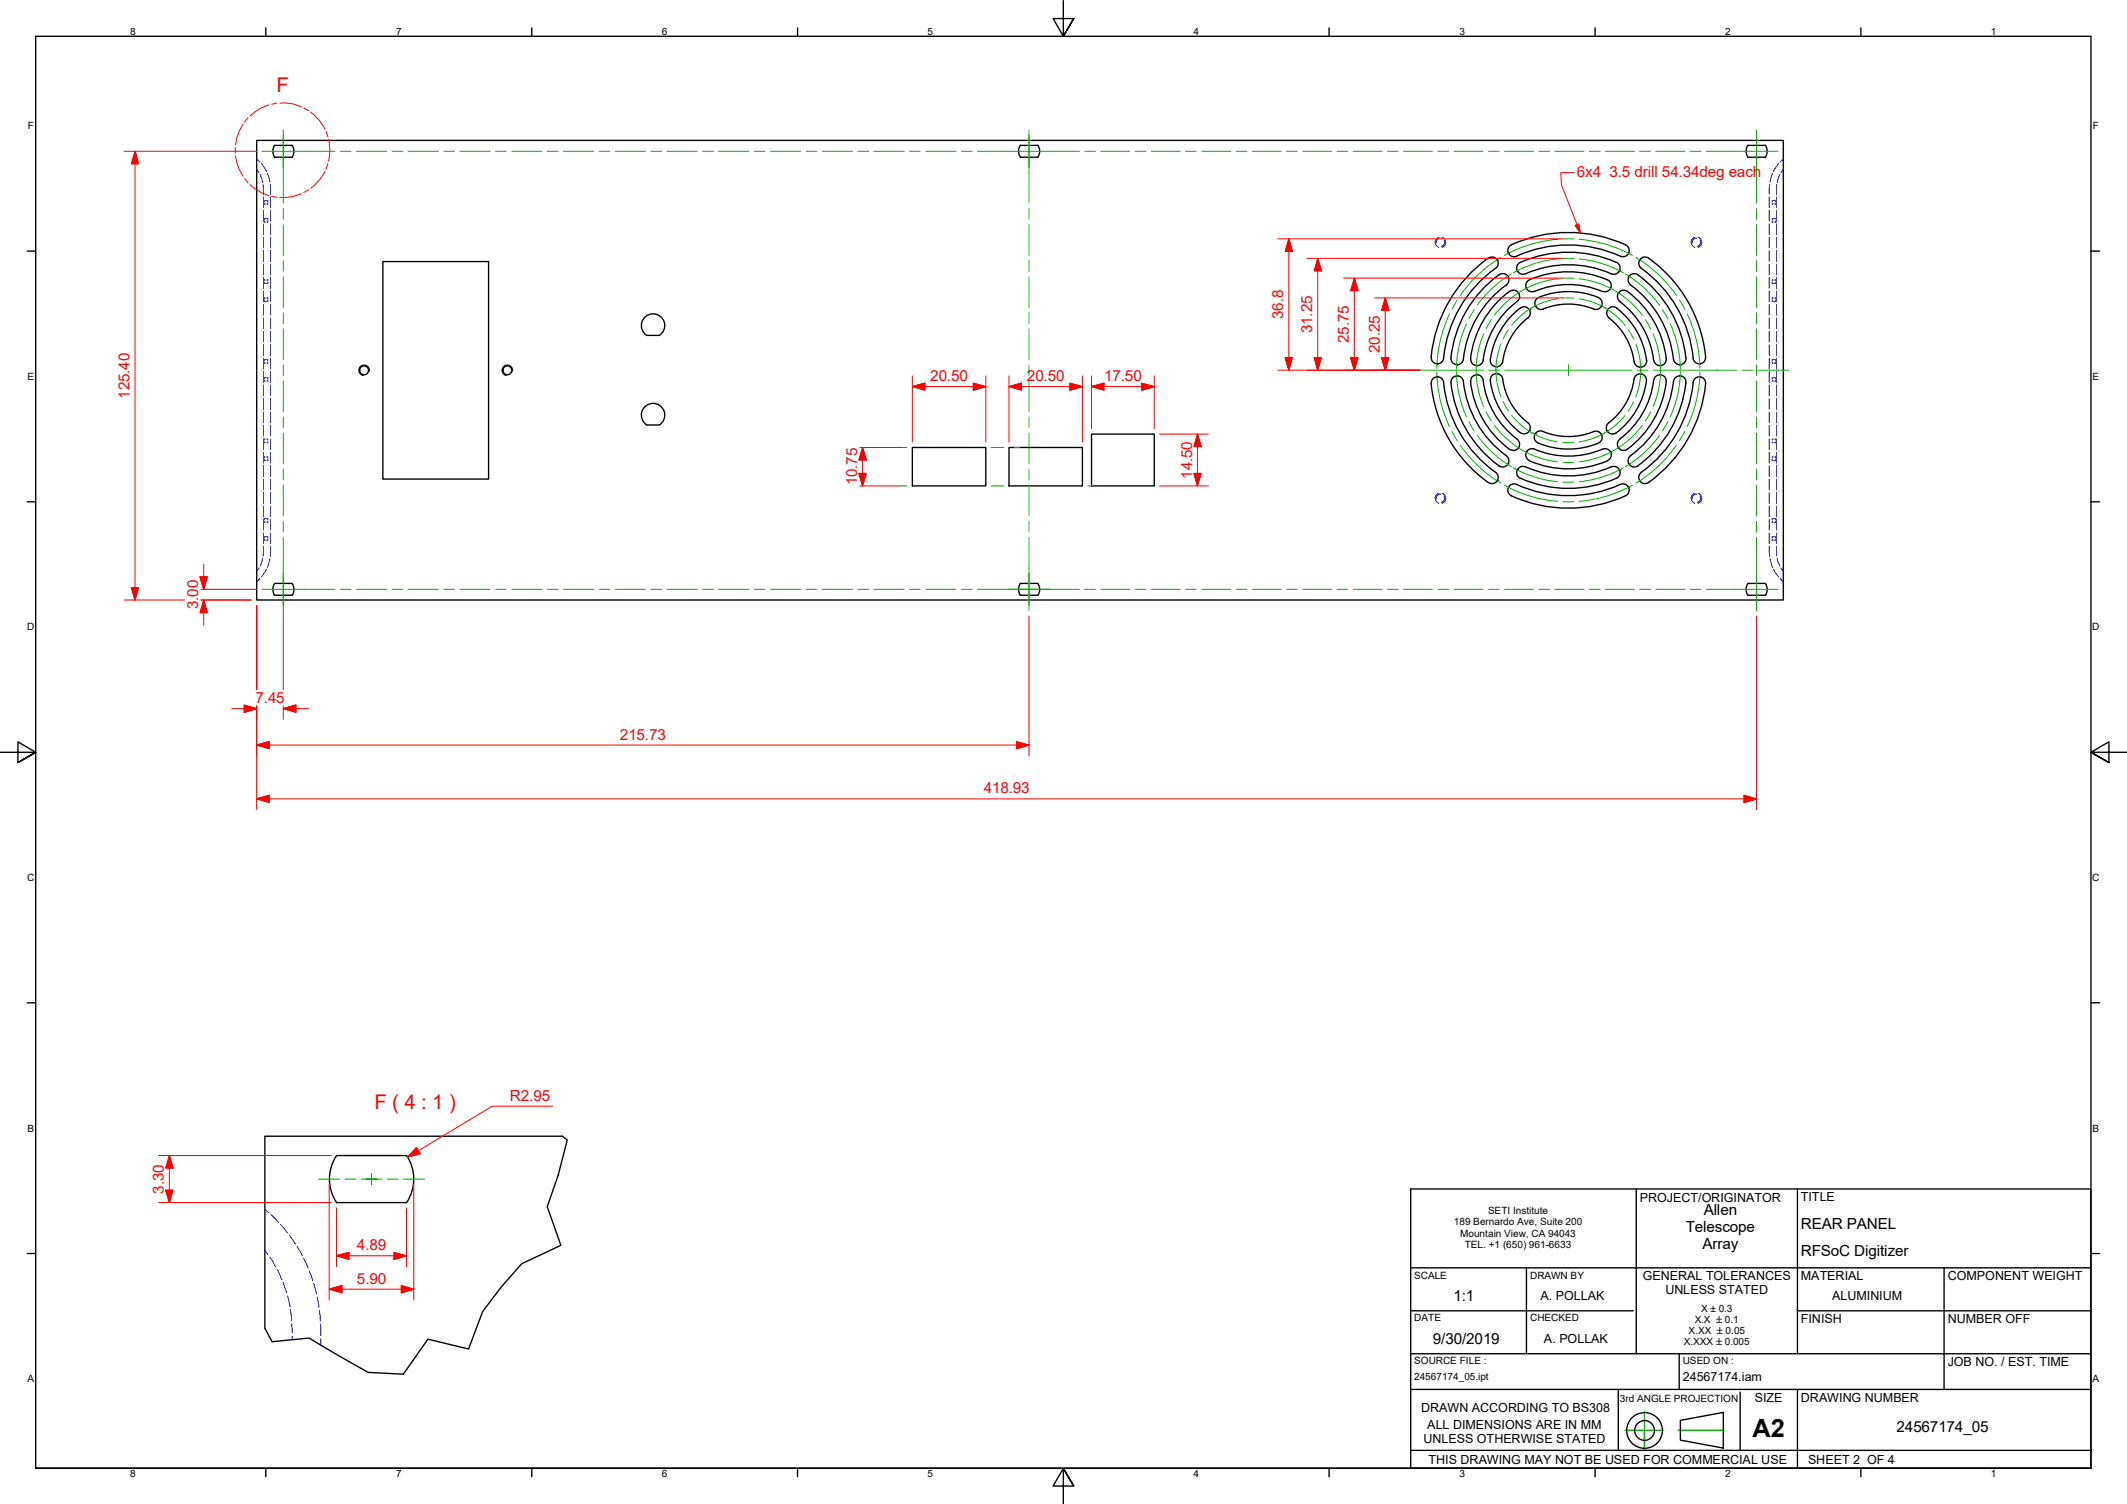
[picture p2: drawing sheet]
<svg xmlns="http://www.w3.org/2000/svg" width="594mm" height="420mm" viewBox="0 0 594 420" stroke-linecap="round" stroke-linejoin="round" font-family="sans-serif">
<!-- layer: Visible Edges(Design Office) -->
<g fill="none" stroke="#000" stroke-width=".38">
<path d="M71.7 39.2h426.4v128.4h-426.4zM76.7 40.6a3 3 0 0 0 0 3.3h4.9a2.95 2.95 0 0 0 0-3.3M76.7 40.6h4.9M285 40.6a3 3 0 0 0 0 3.3h4.9a2.95 2.95 0 0 0 0-3.3M285 40.6h4.9M488.2 40.6a2.95 2.95 0 0 0 0 3.3M488.2 40.6h4.9M493.1 40.6a2.95 2.95 0 0 1 0 3.3h-4.9M106.9 73.1h29.6v60.7h-29.6zM417.7 75a35 35 0 0 0-14.5 25.1M417.7 75a1.75 1.75 0 0 0 .4-2.5 1.75 1.75 0 0 0-2.4-.4 38.1 38.1 0 0 0-16 28 1.75 1.75 0 0 0 1.8 1.5 1.75 1.75 0 0 0 1.7-1.5M418.6 76.8a32.1 32.1 0 0 0-13.3 23.9 1.75 1.75 0 0 0 1.9 1.2 1.75 1.75 0 0 0 1.5-1.6"/>
<path d="M418.7 76.8a1.75 1.75 0 0 1 2.4 .4 1.75 1.75 0 0 1-.4 2.4 29.4 29.4 0 0 0-12 20.7M422.1 68.4a38.5 38.5 0 0 1 31.9 0M422.2 68.4a1.75 1.75 0 0 0-.9 2.3 1.75 1.75 0 0 0 2.3 .9M424.6 73.3a1.75 1.75 0 0 0-.8 2.3 1.75 1.75 0 0 0 2.3 .9M424.7 73.3a33 33 0 0 1 26.8 0M426.1 76.5a29.5 29.5 0 0 1 23.9 0M448.9 78.2a26.7 26.7 0 0 0-22.3 .4l-.4 .9 .1 1.1M449 78.2a1.75 1.75 0 0 1 .8 2.4M451.5 73.3a1.75 1.75 0 0 1 .9 2.3 1.75 1.75 0 0 1-2.4 .9M454 68.4a1.75 1.75 0 0 1 .9 2.3 1.75 1.75 0 0 1-2.3 .9 35 35 0 0 0-29 0M455.4 79.6a30.1 30.1 0 0 1 12.1 21.2 1.75 1.75 0 0 0 2.1 1 1.75 1.75 0 0 0 1.3-1.8M457.5 76.8a33 33 0 0 1 13.4 23.2"/>
<path d="M457.5 76.8a1.75 1.75 0 0 0-2.4 .4 1.75 1.75 0 0 0 .3 2.4M460.5 72.1a38.5 38.5 0 0 1 15.9 27.6M460.5 72.1a1.75 1.75 0 0 0-2.5 .4 1.75 1.75 0 0 0 .4 2.5 35 35 0 0 1 14.5 25.1M184.1 93.7h-3.4a3.3 3.3 0 0 1-.8-4.9 3.3 3.3 0 0 1 5 0 3.3 3.3 0 0 1-.8 4.9M421.6 81.4a27.5 27.5 0 0 0-10.9 18.8M421.6 81.4a1.75 1.75 0 0 1 2.6 .5M424.1 81.8h.1M424.2 81.9a1.77 1.77 0 0 1-.5 2.3 24.3 24.3 0 0 0-9.5 16.8 1.75 1.75 0 0 1-2.1 1.1 1.75 1.75 0 0 1-1.3-1.9M424.6 86.1a21.1 21.1 0 0 0-8.3 15.1 1.74 1.74 0 0 0 1.8 1.3 1.74 1.74 0 0 0 1.6-1.6 18.5 18.5 0 0 1 7-12.1M424.6 86.1a1.75 1.75 0 0 1 2.5 .3 1.75 1.75 0 0 1-.4 2.4M426.3 80.6h.1M426.3 80.6a1.75 1.75 0 0 0 2.3 .8"/>
<path d="M428.6 81.4a24 24 0 0 1 18.9 0M429.7 83.1a21.1 21.1 0 0 1 17.3 .4 1.75 1.75 0 0 1 .2 2.2 1.75 1.75 0 0 1-2.1 .6 18.4 18.4 0 0 0-14 0M429.8 83.1a1.75 1.75 0 0 0-1 2.3 1.75 1.75 0 0 0 2.3 .9M449 86.5h.1M449.8 80.6a1.75 1.75 0 0 1-2.2 .8M449.8 80.6h.1M452.4 84.2a24 24 0 0 1 9.5 16.4M452.4 84.2a1.75 1.75 0 0 1-.3-2.4 1.75 1.75 0 0 1 2.4-.4 26.6 26.6 0 0 1 10.8 19.5 1.75 1.75 0 0 1-1.8 1.2 1.75 1.75 0 0 1-1.6-1.5M476.4 99.7a1.75 1.75 0 0 1-1.6 1.9 1.75 1.75 0 0 1-1.9-1.5M184.1 118.7h-3.4a3.3 3.3 0 0 1-.8-4.9 3.3 3.3 0 0 1 5 0 3.3 3.3 0 0 1-.8 4.9M403.2 106.8a35 35 0 0 0 14.5 25.1M403.2 106.8a1.75 1.75 0 0 0-1.9-1.5 1.75 1.75 0 0 0-1.6 1.9 38.1 38.1 0 0 0 16.3 27.8 1.75 1.75 0 0 0 2.2-.8 1.75 1.75 0 0 0-.5-2.3"/>
<path d="M408.7 106.6a29.8 29.8 0 0 0 12.4 21 1.75 1.75 0 0 1-.1 2.3 1.75 1.75 0 0 1-2.4 .2 32.1 32.1 0 0 1-13.3-23.9 1.75 1.75 0 0 1 1.9-1.2 1.75 1.75 0 0 1 1.5 1.6M410.7 106.7a27.5 27.5 0 0 0 10.9 18.8M414.2 106.3a24.4 24.4 0 0 0 9.9 16.7 1.75 1.75 0 0 1-.2 2.3 1.75 1.75 0 0 1-2.3 .2M414.3 106.2a1.75 1.75 0 0 0-2-1.5 1.75 1.75 0 0 0-1.5 1.9M426.7 118.1a18.9 18.9 0 0 1-7.1-12.7 1.75 1.75 0 0 0-2.1-1 1.75 1.75 0 0 0-1.2 1.9 21.9 21.9 0 0 0 8.3 14.5M426.7 118.1a1.75 1.75 0 0 1 .4 2.4 1.75 1.75 0 0 1-2.5 .3M456.4 105.9a1.75 1.75 0 0 1 2-1.4 1.75 1.75 0 0 1 1.5 1.9 21 21 0 0 1-9.2 14.8 1.75 1.75 0 0 1-1.9-.9 1.75 1.75 0 0 1 .5-2.2M456.4 106a18.5 18.5 0 0 1-7.1 12.2M459.9 100.7a21.3 21.3 0 0 0-9-14.9 1.76 1.76 0 0 0-2 .9 1.76 1.76 0 0 0 .5 2.1 18.5 18.5 0 0 1 7 12.3M459.9 100.6a1.75 1.75 0 0 1-1.5 2 1.75 1.75 0 0 1-1.9-1.5M461.9 106.3a24 24 0 0 1-9.5 16.4M461.9 106.2a1.75 1.75 0 0 1 2-1.5 1.75 1.75 0 0 1 1.5 1.9"/>
<path d="M465.4 106.7a27.5 27.5 0 0 1-10.9 18.8M470.9 106.9a33 33 0 0 1-13.4 23.2M470.9 106.9a1.77 1.77 0 0 0-1.6-1.9 1.77 1.77 0 0 0-1.9 1.6 29.5 29.5 0 0 1-12 20.7M472.9 106.8a1.75 1.75 0 0 1 1.9-1.5 1.75 1.75 0 0 1 1.6 1.9 38.4 38.4 0 0 1-16 27.6M472.9 106.9a35.4 35.4 0 0 1-14.8 25.3 1.75 1.75 0 0 0 .1 2.4 1.75 1.75 0 0 0 2.3 .2M254.8 125h20.5v10.7h-20.5zM281.8 125h20.5v10.7h-20.5zM304.9 121.3h17.5v14.4h-17.5zM423.6 135.3a35.4 35.4 0 0 0 29.4-.1 1.75 1.75 0 0 1 2 1.2 1.75 1.75 0 0 1-1 2.1 38.5 38.5 0 0 1-31.9 0M423.6 135.3a1.75 1.75 0 0 0-2.3 .9 1.75 1.75 0 0 0 .9 2.3M424.1 125h.1M424.6 133.6a1.75 1.75 0 0 1-.8-2.3 1.75 1.75 0 0 1 2.3-.9 30.2 30.2 0 0 0 24.4-.1 1.75 1.75 0 0 1 1.9 1.2 1.75 1.75 0 0 1-.9 2.1"/>
<path d="M424.7 133.6a33 33 0 0 0 26.7 0M427.2 128.7a27.5 27.5 0 0 0 21.7 0M429.1 120.8a2.29 2.29 0 0 1 3 .2 18.9 18.9 0 0 0 13.4-.5 1.75 1.75 0 0 1 1.9 1.3 1.75 1.75 0 0 1-1 2 21 21 0 0 1-17.4-.5l-.4-.7-.1-.7zM447.5 125.5a24.3 24.3 0 0 1-19.3-.2 1.75 1.75 0 0 0-2 1.3 1.75 1.75 0 0 0 1 2.1M447.6 125.5a1.75 1.75 0 0 1 2.3 .9 1.75 1.75 0 0 1-.9 2.3M452.4 122.7a1.75 1.75 0 0 0-.3 2.4 1.75 1.75 0 0 0 2.4 .4M455.4 127.3a1.75 1.75 0 0 0-.3 2.5 1.75 1.75 0 0 0 2.4 .3M76.7 163a2.95 2.95 0 0 0 0 3.3M76.7 166.3h4.9M76.7 163h4.9M81.6 163a2.95 2.95 0 0 1 0 3.3M285 163a2.95 2.95 0 0 0 0 3.3"/>
<path d="M285 166.3h4.9M285 163h4.9M289.9 163a2.95 2.95 0 0 1 0 3.3M488.2 163a2.95 2.95 0 0 0 0 3.3M488.2 166.3h4.9M488.2 163h4.9M493.1 163a2.95 2.95 0 0 1 0 3.3M157.1 317.4h-83.1v53.7M94 322.8h19.6a11.8 11.8 0 0 1 0 13.2M94 336h19.5M94 322.8a11.8 11.8 0 0 0 0 13.2"/>
<circle cx="101.7" cy="103.5" r="1.24"/>
<circle cx="141.7" cy="103.5" r="1.24"/>
</g>
<!-- layer: Hidden Edges(Design Office) -->
<g fill="none" stroke="#00f" stroke-width=".28">
<path d="M71.7 44.4l.9 .9M71.7 47.2l.6 1M72.6 48.7l.8 2.3M73 45.7l1.4 2.2M73.5 51.5l.1 2.8M73.6 55v3M73.6 58.8v3M73.8 56.7v.3h.3M74.1 56h-.3v.3M74.5 56h.3v.3M74.7 48.4l.7 2.4M74.8 56.7v.3h-.3"/>
<path d="M75.5 51.5l.1 2.8M75.6 55v3M75.6 58.8v3M494.2 55v3M494.2 58.8v3M494.3 51.5l-.1 2.8M495 56.7v.3h.3M495.1 48.4l-.8 2.4M495.3 56h-.3v.3M495.6 56h.4v.3M496 56.7v.3h-.4M496.2 55v3"/>
<path d="M496.2 58.8v3M496.3 51.5l-.1 2.8M496.8 45.7l-1.4 2.2M497.1 48.7l-.7 2.3M498.1 44.4l-.9 .9M498.1 47.2l-.7 1M73.6 62.5v3M73.6 66.3v3M73.6 70v3M73.6 73.8v3M73.6 77.5v3.1M73.8 78.9v.3h.3"/>
<path d="M73.8 61.6v.4h.3M74.1 78.2h-.3v.3M74.1 61h-.3v.3M74.5 78.2h.3v.3M74.5 61h.3v.3M74.8 78.9v.3h-.3M74.8 61.6v.4h-.3M75.6 62.5v3M75.6 66.3v3M75.6 70v3M75.6 73.8v3M75.6 77.5v3.1"/>
<path d="M401.9 66.3a1.4 1.4 0 0 0-1.1 1.4 1.4 1.4 0 0 0 1.1 1.4M402.5 66.5a1.21 1.21 0 0 0-1.4 1.4M402.8 66.3a1.49 1.49 0 0 1 1 1.4 1.49 1.49 0 0 1-1 1.4M403.4 67.2a1.11 1.11 0 0 1-.9 1.7M473.4 66.3a1.4 1.4 0 0 0-1.1 1.4 1.4 1.4 0 0 0 1.1 1.4M474 66.5a1.21 1.21 0 0 0-1.4 1.4M474.3 66.3a1.49 1.49 0 0 1 1 1.4 1.49 1.49 0 0 1-1 1.4M474.9 67.2a1.11 1.11 0 0 1-.9 1.7M494.2 62.5v3M494.2 66.3v3M494.2 70v3M494.2 73.8v3"/>
<path d="M494.2 77.5v3.1M495 61.6v.4h.3M495 78.9v.3h.3M495.3 61h-.3v.3M495.3 78.2h-.3v.3M495.6 61h.4v.3M495.6 78.2h.4v.3M496 61.6v.4h-.4M496 78.9v.3h-.4M496.2 62.5v3M496.2 66.3v3M496.2 70v3"/>
<path d="M496.2 73.8v3M496.2 77.5v3.1M73.6 81.3v3M73.6 85.1v3M73.6 88.8v3M73.6 92.6v2.9M73.6 96.3v3M73.8 83.9v.3h.3M74.1 83.2h-.3v.3M74.5 83.2h.3v.3M74.8 83.9v.3h-.3M75.6 81.3v3"/>
<path d="M75.6 85.1v3M75.6 88.8v3M75.6 92.6v2.9M75.6 96.3v3M494.2 81.3v3M494.2 85.1v3M494.2 88.8v3M494.2 92.6v2.9M494.2 96.3v3M495 83.9v.3h.3M495.3 83.2h-.3v.3M495.6 83.2h.4v.3"/>
<path d="M496 83.9v.3h-.4M496.2 81.3v3M496.2 85.1v3M496.2 88.8v3M496.2 92.6v2.9M496.2 96.3v3M73.6 100.1v3M73.6 103.8v3M73.6 107.5v3.1M73.6 111.4v2.9M73.6 115.1v3M73.6 118.9v2.9"/>
<path d="M73.8 106.1v.4h.3M73.8 101.1v.4h.3M74.1 105.5h-.3v.3M74.1 100.4h-.3v.4M74.5 105.5h.3v.3M74.5 100.4h.3v.4M74.8 106.1v.4h-.3M74.8 101.1v.4h-.3M75.6 100.1v3M75.6 103.8v3M75.6 107.5v3.1M75.6 111.4v2.9"/>
<path d="M75.6 115.1v3M75.6 118.9v2.9M494.2 100.1v3M494.2 103.8v3M494.2 107.5v3.1M494.2 111.4v2.9M494.2 115.1v3M494.2 118.9v2.9M495 101.1v.4h.3M495 106.1v.4h.3M495.3 100.4h-.3v.4M495.3 105.5h-.3v.3"/>
<path d="M495.6 100.4h.4v.4M495.6 105.5h.4v.3M496 101.1v.4h-.4M496 106.1v.4h-.4M496.2 100.1v3M496.2 103.8v3M496.2 107.5v3.1M496.2 111.4v2.9M496.2 115.1v3M496.2 118.9v2.9M73.6 122.6v3M73.6 126.3v3.1"/>
<path d="M73.6 130.1v3M73.6 133.8v3.1M73.6 137.6v3M73.8 128.3v.4h.3M73.8 123.4v.3h.3M74.1 127.7h-.3v.3M74.1 122.7h-.3v.3M74.5 127.7h.3v.3M74.5 122.7h.3v.3M74.8 128.3v.4h-.3M74.8 123.4v.3h-.3M75.6 122.6v3"/>
<path d="M75.6 126.3v3.1M75.6 130.1v3M75.6 133.8v3.1M75.6 137.6v3M401.9 137.8a1.4 1.4 0 0 0-1.1 1.4 1.4 1.4 0 0 0 1.1 1.4M402.5 138a1.21 1.21 0 0 0-1.4 1.4M402.8 137.8a1.49 1.49 0 0 1 1 1.4 1.49 1.49 0 0 1-1 1.4M403.4 138.7a1.11 1.11 0 0 1-.9 1.7M473.4 137.8a1.4 1.4 0 0 0-1.1 1.4 1.4 1.4 0 0 0 1.1 1.4M474 138a1.21 1.21 0 0 0-1.4 1.4M474.3 137.8a1.49 1.49 0 0 1 1 1.4 1.49 1.49 0 0 1-1 1.4M474.9 138.7a1.11 1.11 0 0 1-.9 1.7"/>
<path d="M494.2 122.6v3M494.2 126.3v3.1M494.2 130.1v3M494.2 133.8v3.1M494.2 137.6v3M495 123.4v.3h.3M495 128.3v.4h.3M495.3 122.7h-.3v.3M495.3 127.7h-.3v.3M495.6 122.7h.4v.3M495.6 127.7h.4v.3M496 123.4v.3h-.4"/>
<path d="M496 128.3v.4h-.4M496.2 122.6v3M496.2 126.3v3.1M496.2 130.1v3M496.2 133.8v3.1M496.2 137.6v3M72.3 158.7l-.6 1M73.4 155.9l-.8 2.3M73.6 152.6l-.1 2.8M73.6 141.4v3M73.6 145.1v3M73.6 148.9v3"/>
<path d="M73.8 150.5v.4h.3M73.8 145.6v.3h.3M74.1 149.9h-.3v.3M74.1 144.9h-.3v.3M74.4 159l-1.4 2.2M74.5 149.9h.3v.3M74.5 144.9h.3v.3M74.8 150.5v.4h-.3M74.8 145.6v.3h-.3M75.4 156.1l-.7 2.4M75.6 141.4v3M75.6 145.1v3"/>
<path d="M75.6 148.9v3M75.6 152.6l-.1 2.8M494.2 152.6l.1 2.8M494.2 141.4v3M494.2 145.1v3M494.2 148.9v3M494.3 156.1l.8 2.4M495 150.5v.4h.3M495 145.6v.3h.3M495.3 149.9h-.3v.3M495.3 144.9h-.3v.3M495.4 159l1.4 2.2"/>
<path d="M495.6 144.9h.4v.3M495.6 149.9h.4v.3M496 150.5v.4h-.4M496 145.6v.3h-.4M496.2 141.4v3M496.2 145.1v3M496.2 148.9v3M496.2 152.6l.1 2.8M496.4 155.9l.7 2.3M497.4 158.7l.7 1M72.6 161.6l-.9 .9M497.2 161.6l.9 .9"/>
<path d="M74 337.8l1.1 1M75.7 339.3l2.1 2.2M74 349.3l.9 1.3M75.4 351.2l1.6 2.7M77.4 354.6l1.3 2.9M78.4 342.1l1.9 2.3M79.1 358.2l1 3M80.8 345l1.7 2.5M82.9 348.1l1.6 2.7M84.8 351.5l1.2 2.7M86.4 355l1 2.9M87.6 358.6l.8 2.9"/>
<path d="M80.3 362l.7 3M81.1 365.9l.4 3.1M81.5 369.8l.1 2.5M81.6 373.3v.9M88.6 362.3l.5 3M89.2 366.1l.3 3M89.5 369.9l.1 3.2M89.6 374v1.7"/>
</g>
<!-- layer: Visible Edges(Design Office) -->
<g fill="#000">
<circle cx="418.1" cy="72.6" r=".19"/>
<circle cx="421.1" cy="77.3" r=".19"/>
<circle cx="421.3" cy="70.8" r=".19"/>
<circle cx="423.8" cy="75.7" r=".19"/>
<circle cx="452.3" cy="75.7" r=".19"/>
<circle cx="454.9" cy="70.8" r=".19"/>
<circle cx="455" cy="77.3" r=".19"/>
<circle cx="458" cy="72.6" r=".19"/>
<circle cx="427.2" cy="86.5" r=".19"/>
<circle cx="428.9" cy="85.5" r=".19"/>
<circle cx="447.3" cy="85.5" r=".19"/>
<circle cx="452" cy="81.8" r=".19"/>
<circle cx="401.4" cy="105.3" r=".19"/>
<circle cx="401.4" cy="101.6" r=".19"/>
<circle cx="406.9" cy="101.9" r=".19"/>
<circle cx="406.9" cy="105" r=".19"/>
<circle cx="412.4" cy="102.2" r=".19"/>
<circle cx="412.4" cy="104.7" r=".19"/>
<circle cx="418" cy="102.5" r=".19"/>
<circle cx="418" cy="104.4" r=".19"/>
<circle cx="458.1" cy="102.6" r=".19"/>
<circle cx="458.2" cy="104.4" r=".19"/>
<circle cx="463.7" cy="104.7" r=".19"/>
<circle cx="463.7" cy="102.2" r=".19"/>
<circle cx="469.3" cy="101.9" r=".19"/>
<circle cx="469.3" cy="105" r=".19"/>
<circle cx="474.7" cy="105.3" r=".19"/>
<circle cx="474.7" cy="101.6" r=".19"/>
<circle cx="418.1" cy="134.3" r=".19"/>
<circle cx="421.1" cy="129.6" r=".19"/>
<circle cx="421.3" cy="136.1" r=".19"/>
<circle cx="423.8" cy="131.2" r=".19"/>
<circle cx="426.3" cy="126.3" r=".19"/>
<circle cx="427.2" cy="120.4" r=".19"/>
<circle cx="428.8" cy="121.2" r=".19"/>
<circle cx="447.3" cy="121.4" r=".19"/>
<circle cx="448.8" cy="120.4" r=".19"/>
<circle cx="449.8" cy="126.3" r=".19"/>
<circle cx="452" cy="125" r=".19"/>
<circle cx="452.3" cy="131.2" r=".19"/>
<circle cx="454.9" cy="136.1" r=".19"/>
<circle cx="455" cy="129.6" r=".19"/>
<circle cx="458" cy="134.3" r=".19"/>
</g>
<!-- layer: Threads(Design Office) -->
<path d="M103.2 103.7a1.49 1.49 0 0 0-1.2-1.7 1.49 1.49 0 0 0-1.8 1.2 1.49 1.49 0 0 0 1.2 1.7M143.2 103.7a1.49 1.49 0 0 0-1.2-1.7 1.49 1.49 0 0 0-1.8 1.2 1.49 1.49 0 0 0 1.2 1.7" fill="none" stroke="#000" stroke-width=".28"/>
<!-- layer: Break Lines(Design Office) -->
<path d="M157.1 317.4l1.3 1.1-2.5 9.8-3.1 8.8 3.9 10.8-11 5.1-5.7 6.5-5.2 6.9-3.9 10.5-11.4-2.8-6.9 9.8-9.8-.5-16.5-9.6-10.3 1-2-3.7" fill="none" stroke="#000" stroke-width=".38"/>
<!-- layer: Detail Circle Lines(Design Office) -->
<g fill="none" stroke="#f00" stroke-width=".28">
<path d="M67.9 34.7l-1 1.8-.8 2.2-.3 1.7M69.3 32.9l-1 1.2M75.1 29.3a12.1 12.1 0 0 0-5.3 3.1M77.3 28.8l-1.4 .3M78.2 28.8a11.1 11.1 0 0 1 5.9 1M84.8 30.2l1.4 .7M86.8 31.4a11.7 11.7 0 0 1 3.9 4.6M91.1 36.7l.5 1.5M91.8 38.9a12.4 12.4 0 0 1 0 6.1M65.7 41.2v1.6M65.8 43.5l.3 1.8 .8 2.1 1 1.9M68.3 49.9l1 1.2"/>
<path d="M69.8 51.6a12.1 12.1 0 0 0 5.3 3.1M75.9 54.8l1.4 .3M84.1 54.1a13 13 0 0 1-5.9 1.1M86.2 53l-1.4 .8M90.7 47.9a13 13 0 0 1-3.9 4.7M91.6 45.8l-.5 1.4"/>
</g>
<!-- layer: Sketch Geometry(Design Office) -->
<g fill="none" stroke="#000" stroke-width=".38">
<path d="M74.2 7.8v2.3M148.5 7.8v2.3M222.8 7.8v2.3M297 .2v9.9l-2.9-4.9h5.8l-2.9 4.9 2.9-4.9M371.2 7.8v2.3M445.5 7.8v2.3M519.7 7.8v2.3M7.6 70.1h2.4M584 70.1h2.4M7.6 140.2h2.4M584 140.2h2.4M0 210.2h10l-5-3v5.8l5-2.8-5 2.8"/>
<path d="M594 210.2h-10l5-3v5.8l-5-2.8 5 2.8M7.6 280.1h2.4M584 280.1h2.4M394 332.1h190v78.1h-190zM457 332.1v46.1M502 332.1v46.1M7.6 350.2h2.4M394 354.2h190M426.3 354.2v24M543 354.2v24h41M584 350.2h2.4M394 366.2h62.2"/>
<path d="M394 378.2h108M469 378.2v10M502 366.2h82M502 378.2h41v10M394 388.2h190M452 388.2v17M459.3 399.6v5.3M469.3 396.8l12-2.2v9.9l-12-2.2zM486 388.9v16.3M502 388.2v22M10 410.2v-400.1h574v400.1h-574h574M74.2 410.2v2.3"/>
<path d="M148.5 410.2v2.3M222.8 410.2v2.3M299.9 415.1l-2.9-4.9 2.9 4.9h-5.8l2.9-4.9v10M371.2 410.2v2.3M394 405.2h190M445.5 410.2v2.3M519.7 410.2v2.3"/>
<circle cx="459.3" cy="399.6" r="5"/>
<circle cx="459.3" cy="399.6" r="2.76"/>
</g>
<path d="M453.8 399.6h10.9M459.3 394.2v10.7M468.7 399.6h12.8" fill="none" stroke="#0f0" stroke-width=".38"/>
<!-- layer: Dimensions(Design Office) -->
<g fill="none" stroke="#f00" stroke-width=".28">
<path d="M34.7 42.3h37M37.7 42.3l1 3.5h-2zM37.7 42.3v125.3M356.9 66.7h79.7M360 66.7l.9 3.5h-1.9zM360 66.7v36.7M365.1 72.2h71.5M368 72.2l1.1 3.5h-2zM368 72.2v31.2M375.3 77.7h61.3M378.3 77.7l1 3.5h-2zM378.3 77.7v25.7"/>
<path d="M359 99.9h1.9l-.9 3.5zM367.1 99.9h2l-1.1 3.5zM377.3 99.9h2l-1 3.5zM383.9 83.2h52.7M385.9 99.9h2l-1 3.5zM386.9 83.2l1 3.5h-2zM386.9 83.2v20.2M254.8 108l3.5-1v2zM254.8 108h20.5M254.8 105v18.5M271.8 107l3.5 1-3.5 1zM275.3 105v18.5"/>
<path d="M281.8 108l3.5-1v2zM281.8 108h20.5M281.8 105v18.5M298.8 107l3.5 1-3.5 1zM302.3 105v18.5M304.9 108l3.5-1v2zM304.9 108h17.5M304.9 105v14.7M318.9 107l3.5 1-3.5 1zM322.4 105v14.7M356.9 103.4h39.7M239.9 132.2h2l-1 3.5z"/>
<path d="M240.2 135.7h11.6M240.2 125h11.6M240.9 125l1 3.5h-2zM240.9 125v10.7M323.8 135.7h13.7M323.8 121.3h13.7M333.5 132.2h2l-1 3.5zM334.5 121.3l1 3.5h-2zM334.5 121.3v14.4M56.9 157.6v7M34.7 167.6h16.9M36.7 164.1h2l-1 3.5z"/>
<path d="M55.9 161.1h2l-1 3.5zM56.1 167.6h14.1M56.1 164.6h15.6M56.9 167.6l1 3.6h-2zM56.9 167.6v7.1M71.7 169.1v23.5M79.1 170.7v21.9M287.4 172.1v39.1M490.6 172.1v54.1M64.7 198h7M68.2 197l3.5 1-3.5 1zM71.7 197.2v29"/>
<path d="M79.1 198l3.6-1v2zM79.1 198h7.1M79.1 197.2v3.8M71.7 208.1l3.5-.9v1.9zM71.7 208.1h215.7M283.9 207.2l3.5 .9-3.5 1zM71.7 223.2l3.5-1v2zM71.7 223.2h418.9M487.1 222.2l3.5 1-3.5 1zM154.4 309h-16.9l-23.6 14.3M44.3 336h48.2M44.3 322.8h48.2"/>
<path d="M46.3 332.5h2l-1 3.5zM47.3 322.8l1 3.5h-2zM47.3 322.8v13.2M91.9 330.9v32.2M94 337.5v16.4M113.5 337.5v16.4M115.6 330.9v32.2M116.3 320.6l1.1 1.7-3.5 1zM94 350.8l3.5-.9v1.9zM94 350.8h19.5M110 349.9l3.5 .9-3.5 1zM112.1 359.1l3.5 1.1-3.5 1z"/>
<path d="M91.9 360.2l3.6-1.1v2.1zM91.9 360.2h23.7"/>
</g>
<g fill="#f00" stroke="#f00" stroke-width=".28">
<path d="M239.9 132.2l1 3.5z"/>
<path d="M239.9 132.2h2l-1 3.5z"/>
<path d="M240.9 125l1 3.5z"/>
<path d="M240.9 125l1 3.5h-2z"/>
<path d="M254.8 108l3.5-1z"/>
<path d="M254.8 108l3.5-1v2z"/>
<path d="M271.8 109l3.5-1z"/>
<path d="M271.8 107l3.5 1-3.5 1z"/>
<path d="M281.8 108l3.5-1z"/>
<path d="M281.8 108l3.5-1v2z"/>
<path d="M298.8 109l3.5-1z"/>
<path d="M298.8 107l3.5 1-3.5 1z"/>
<path d="M304.9 108l3.5-1z"/>
<path d="M304.9 108l3.5-1v2z"/>
<path d="M318.9 109l3.5-1z"/>
<path d="M318.9 107l3.5 1-3.5 1z"/>
<path d="M334.5 121.3l1 3.5z"/>
<path d="M334.5 121.3l1 3.5h-2z"/>
<path d="M333.5 132.2l1 3.5z"/>
<path d="M333.5 132.2h2l-1 3.5z"/>
<path d="M385.9 99.9l1 3.5z"/>
<path d="M385.9 99.9h2l-1 3.5z"/>
<path d="M386.9 83.2l1 3.5z"/>
<path d="M386.9 83.2l1 3.5h-2z"/>
<path d="M377.3 99.9l1 3.5z"/>
<path d="M377.3 99.9h2l-1 3.5z"/>
<path d="M378.3 77.7l1 3.5z"/>
<path d="M378.3 77.7l1 3.5h-2z"/>
<path d="M367.1 99.9l.9 3.5z"/>
<path d="M367.1 99.9h2l-1.1 3.5z"/>
<path d="M368 72.2l1.1 3.5z"/>
<path d="M368 72.2l1.1 3.5h-2z"/>
<path d="M359 99.9l1 3.5z"/>
<path d="M359 99.9h1.9l-.9 3.5z"/>
<path d="M360 66.7l.9 3.5z"/>
<path d="M360 66.7l.9 3.5h-1.9z"/>
<path d="M68.2 199l3.5-1z"/>
<path d="M68.2 197l3.5 1-3.5 1z"/>
<path d="M79.1 198l3.6-1z"/>
<path d="M79.1 198l3.6-1v2z"/>
<path d="M71.7 208.1l3.5-.9z"/>
<path d="M71.7 208.1l3.5-.9v1.9z"/>
<path d="M283.9 209.1l3.5-1z"/>
<path d="M283.9 207.2l3.5 .9-3.5 1z"/>
<path d="M71.7 223.2l3.5-1z"/>
<path d="M71.7 223.2l3.5-1v2z"/>
<path d="M487.1 224.2l3.5-1z"/>
<path d="M487.1 222.2l3.5 1-3.5 1z"/>
<path d="M56.9 167.6l1 3.6z"/>
<path d="M56.9 167.6l1 3.6h-2z"/>
<path d="M55.9 161.1l1 3.5z"/>
<path d="M55.9 161.1h2l-1 3.5z"/>
<path d="M36.7 164.1l1 3.5z"/>
<path d="M36.7 164.1h2l-1 3.5z"/>
<path d="M37.7 42.3l1 3.5z"/>
<path d="M37.7 42.3l1 3.5h-2z"/>
<path d="M47.3 322.8l1 3.5z"/>
<path d="M47.3 322.8l1 3.5h-2z"/>
<path d="M46.3 332.5l1 3.5z"/>
<path d="M46.3 332.5h2l-1 3.5z"/>
<path d="M110 351.8l3.5-1z"/>
<path d="M110 349.9l3.5 .9-3.5 1z"/>
<path d="M94 350.8l3.5-.9z"/>
<path d="M94 350.8l3.5-.9v1.9z"/>
<path d="M116.3 320.6l-2.4 2.7z"/>
<path d="M116.3 320.6l1.1 1.7-3.5 1z"/>
<path d="M91.9 360.2l3.6-1.1z"/>
<path d="M91.9 360.2l3.6-1.1v2.1z"/>
<path d="M112.1 361.2l3.5-1z"/>
<path d="M112.1 359.1l3.5 1.1-3.5 1z"/>
</g>
<!-- layer: Centerline(Design Office) -->
<g fill="none" stroke="#00b000" stroke-width=".28">
<path d="M79.1 36.3v20.4M287.4 36.3v20.4M490.6 36.3v20.4M73.2 42.3h20.3M79.1 58.3v3M95.1 42.3h2.9M99.6 42.3h8.4M109.5 42.3h3M114 42.3h8.5M124 42.3h2.9M128.5 42.3h8.4M138.4 42.3h3"/>
<path d="M142.9 42.3h8.5M152.8 42.3h3.1M157.4 42.3h8.5M167.3 42.3h3M171.8 42.3h8.5M181.8 42.3h3M186.3 42.3h8.5M196.2 42.3h3.1M200.7 42.3h8.5M210.7 42.3h3M215.2 42.3h8.4M225.2 42.3h3"/>
<path d="M229.7 42.3h8.4M239.6 42.3h3M244.1 42.3h8.4M254.1 42.3h2.9M258.6 42.3h8.4M268.5 42.3h3M273 42.3h28.5M287.4 58.3v3M303 42.3h2.9M307.5 42.3h8M317.1 42.3h2.9M321.6 42.3h8"/>
<path d="M331.2 42.3h2.9M335.7 42.3h8M345.2 42.3h3M349.8 42.3h8M359.3 42.3h3M363.9 42.3h8M373.4 42.3h3M378 42.3h8M387.5 42.3h3M392 42.3h8.1M401.6 42.3h3M406.1 42.3h8.1"/>
<path d="M415.7 42.3h3M420.2 42.3h8.1M429.8 42.3h3M434.3 42.3h8.1M443.9 42.3h3M448.4 42.3h8.1M458 42.3h3M462.5 42.3h8.1M472.1 42.3h3M476.6 42.3h20M490.6 58.3v3M79.1 62.8v8.6"/>
<path d="M79.1 72.8v3M79.1 77.3v8.6M287.4 62.8v8.6M287.4 72.8v3M287.4 77.3v8.6M419.2 71.9a36.7 36.7 0 0 0-11.4 10.6M422.2 76.5a31.3 31.3 0 0 0-9.6 8.8M435.1 72.3a31.3 31.3 0 0 0-12.4 3.9M435.1 66.8a36.7 36.7 0 0 0-14.9 4.6M435.1 77.9a25.7 25.7 0 0 0-17.7 10.2M436.6 72.2h3M436.6 77.7h3"/>
<path d="M436.6 66.7h3M441.1 66.8a36.7 36.7 0 0 1 14.8 4.6M441.1 77.9a25.7 25.7 0 0 1 17.6 10.2M441.1 72.3a31.3 31.3 0 0 1 12.3 3.9M453.9 76.5a31.3 31.3 0 0 1 9.6 8.8M456.9 71.9a36.7 36.7 0 0 1 11.4 10.7M490.6 62.8v8.6M490.6 72.8v3M490.6 77.3v8.6M79.1 87.4v3M79.1 91.9v8.5M287.4 87.4v3"/>
<path d="M287.4 91.9v8.5M404.9 87.7a36.7 36.7 0 0 0-3.6 15.2M407 83.8l-1.5 2.6M409.6 90.5a31.3 31.3 0 0 0-2.8 12.7M411.8 86.5l-1.5 2.6M414.4 93.3a25.7 25.7 0 0 0-2.1 10.1M416.5 89.3l-1.5 2.6M419.2 96l-1.1 4-.3 3.7M421.3 92.1l-1.5 2.6M428.2 85.8l-3.1 2.1-2.9 3M435.1 83.4l-4 1.1-3.4 1.6M436.6 83.3h3"/>
<path d="M441 83.4l4.1 1.1 3.3 1.6M448 85.8l3 2.1 2.9 3M454.8 92.1l1.5 2.6M456.9 96.1l1.1 4.1 .3 3.7M459.6 89.3l1.5 2.6M461.7 93.3a25.8 25.8 0 0 1 2.1 10.1M464.4 86.5l1.5 2.6M466.5 90.5a31.3 31.3 0 0 1 2.7 9.7M469.1 83.8l1.5 2.6M471.3 87.7a36.7 36.7 0 0 1 3.5 15.2M490.6 87.4v3M490.6 91.9v8.5"/>
<path d="M79.1 102v2.9M79.1 106.5v8.5M79.1 116.5v3M287.4 102v2.9M287.4 106.5v8.5M287.4 116.5v3M396.6 103.4h17.7M401.3 104a36.7 36.7 0 0 0 3.5 15.2M406.8 103.7a31.3 31.3 0 0 0 2.8 12.7M410.3 117.8l1.5 2.6M412.3 103.5l.2 3a25.7 25.7 0 0 0 1.9 7.1M415 115l1.5 2.6"/>
<path d="M415.8 103.4h3M417.4 118.8a25.8 25.8 0 0 0 17.7 10.2M417.8 103.1l.3 3.7 1.1 4M419.8 112.2l1.5 2.6M420.3 103.4h35.5M422.2 116l2.9 3 3.1 2.1M453.8 116.1l-2.9 3-3.1 2.1M456.2 112.3l-1.5 2.6M457.3 103.4h3M458.3 103.2l-.3 3.7-1.2 4M458.7 118.8a25.7 25.7 0 0 1-17.7 10.2M461.1 115l-1.5 2.6"/>
<path d="M461.8 103.4h23.3M463.8 103.5l-.2 3a25.7 25.7 0 0 1-1.9 7.2M465.9 117.8l-1.5 2.6M469.2 100.2l.1 3M469.3 103.8a31.3 31.3 0 0 1-2.8 12.6M474.8 104a36.7 36.7 0 0 1-3.5 15.2M486.6 103.4h3M490.6 102v2.9M490.6 106.5v8.5M490.6 116.5v3M491 103.4h8.6M79.1 121v8.6"/>
<path d="M79.1 131v3.1M79.1 135.6v8.5M251.8 135.7h1.5M251.8 125h1.5M276.8 135.7h3.6M276.8 125h3.6M283.3 125h1.5M287.4 121v8.6M287.4 131v3.1M287.4 135.6v8.5M303.8 135.7h1.5M405.5 120.5l1.5 2.6"/>
<path d="M407.8 124.4a36.7 36.7 0 0 0 11.4 10.6M412.6 121.6a31.3 31.3 0 0 0 9.6 8.8M420.2 135.5a36.7 36.7 0 0 0 14.9 4.6M422.7 130.7a31.3 31.3 0 0 0 12.4 3.9M427.6 120.8l3.3 1.6 4.1 1M436.5 123.6h3M436.6 134.7h3M436.6 129.2h3M448.4 120.8l-3.4 1.6-4 1.1M453.4 130.7a31.3 31.3 0 0 1-12.4 3.9M455.9 135.5a36.7 36.7 0 0 1-14.9 4.6M463.5 121.6a31.3 31.3 0 0 1-9.6 8.8"/>
<path d="M468.3 124.4a36.7 36.7 0 0 1-11.4 10.6M470.6 120.5l-1.5 2.6M490.6 121v8.6M490.6 131v3.1M490.6 135.6v8.5M79.1 145.6v3M79.1 150.2v20.4M287.4 145.6v3M287.4 150.2v20.4M436.6 140.2h2.9M490.6 145.6v3M490.6 150.2v20.4"/>
<path d="M73.2 164.6h20.3M95.1 164.6h2.9M99.6 164.6h8.4M109.5 164.6h3M114 164.6h8.5M124 164.6h2.9M128.5 164.6h8.4M138.4 164.6h3M142.9 164.6h8.5M152.8 164.6h3.1M157.4 164.6h8.5M167.3 164.6h3"/>
<path d="M171.8 164.6h8.5M181.8 164.6h3M186.3 164.6h8.5M196.2 164.6h3.1M200.7 164.6h8.5M210.7 164.6h3M215.2 164.6h8.4M225.2 164.6h3M229.7 164.6h8.4M239.6 164.6h3M244.1 164.6h8.4M254.1 164.6h2.9"/>
<path d="M258.6 164.6h8.4M268.5 164.6h3M273 164.6h14.4M281.5 164.6h20M303 164.6h2.9M307.5 164.6h8M317.1 164.6h2.9M321.6 164.6h8M331.2 164.6h2.9M335.7 164.6h8M345.2 164.6h3M349.8 164.6h8"/>
<path d="M359.3 164.6h3M363.9 164.6h8M373.4 164.6h3M378 164.6h8M387.5 164.6h3M392 164.6h8.1M401.6 164.6h3M406.1 164.6h8.1M415.7 164.6h3M420.2 164.6h8.1M429.8 164.6h3M434.3 164.6h8.1"/>
<path d="M443.9 164.6h3M448.4 164.6h8.1M458 164.6h3M462.5 164.6h8.1M472.1 164.6h3M476.6 164.6h20"/>
</g>
<!-- layer: Center Mark(Design Office) -->
<g fill="none" stroke="#00b000" stroke-width=".28">
<path d="M79.1 37.8v9M287.4 37.8v9M490.6 37.8v9M438.1 104.9v-1.5v1.5M438.1 102v1.4v-1.4M79.1 160.1v9M287.4 160.1v9M490.6 160.1v9M89 329.4h5.9M96.4 329.4h3M100.9 329.4h2.9h-1.5M102.3 329.4h1.5h-1.5"/>
<path d="M103.8 327.9v1.5v-1.5M103.8 330.9v-1.5v1.5M105.3 329.4h-1.5h2.9M105.3 329.4h-1.5h1.5M108.2 329.4h3M112.6 329.4h6"/>
</g>
<!-- layer: Symbols(Design Office) -->
<path d="M439.7 48.2h-3.8l.2 3.5 5.3 13.4M440 63l.9-.4 .5 2.5z" fill="none" stroke="#f00" stroke-width=".28"/>
<g fill="#f00" stroke="#f00" stroke-width=".28">
<path d="M440 63l1.4 2.1z"/>
<path d="M440 63l.9-.4 .5 2.5z"/>
</g>
<text font-size="7" fill="#020000" x="489.5" y="401.4">A2</text>
<g font-size="5.7" fill="#f00">
<text x="77.2" y="25.7">F</text>
<text x="104.6" y="309.7">F ( 4 : 1 )</text>
</g>
<g font-size="4.3" fill="#f00">
<text x="440.4" y="49.3">6x4</text>
<text x="449.5" y="49.3">3.5 drill 54.34deg each</text>
<text x="358.4" y="89.1" transform="rotate(-90 358.4 89.1)">36.8</text>
<text x="366.5" y="93.1" transform="rotate(-90 366.5 93.1)">31.25</text>
<text x="376.7" y="95.8" transform="rotate(-90 376.7 95.8)">25.75</text>
<text x="385.4" y="98.6" transform="rotate(-90 385.4 98.6)">20.25</text>
<text x="259.8" y="106.5">20.50</text>
<text x="286.8" y="106.5">20.50</text>
<text x="308.4" y="106.5">17.50</text>
<text x="36.1" y="111.4" transform="rotate(-90 36.1 111.4)">125.40</text>
<text x="239.4" y="135.6" transform="rotate(-90 239.4 135.6)">10.75</text>
<text x="332.9" y="133.7" transform="rotate(-90 332.9 133.7)">14.50</text>
<text x="55.3" y="170.2" transform="rotate(-90 55.3 170.2)">3.00</text>
<text x="71.4" y="196.4">7.45</text>
<text x="173.2" y="206.6">215.73</text>
<text x="274.8" y="221.6">418.93</text>
<text x="142.4" y="307.4">R2.95</text>
<text x="45.7" y="333.5" transform="rotate(-90 45.7 333.5)">3.30</text>
<text x="99.7" y="349.3">4.89</text>
<text x="99.7" y="358.6">5.90</text>
</g>
<g font-size="4.3">
<text x="475.9" y="339.5">Allen</text>
<text x="470.9" y="344.2">Telescope</text>
<text x="503" y="343.2">REAR PANEL</text>
<text x="475.5" y="348.9">Array</text>
<text x="503" y="351">RFSoC Digitizer</text>
<text x="406" y="363.4">1:1</text>
<text x="400.2" y="375.4">9/30/2019</text>
<text x="529.7" y="400">24567174_05</text>
</g>
<g font-size="3.5">
<text x="458" y="335.7">PROJECT/ORIGINATOR</text>
<text x="503" y="335.6">TITLE</text>
<text x="458.9" y="357.7">GENERAL TOLERANCES</text>
<text x="503" y="357.7">MATERIAL</text>
<text x="544" y="357.7">COMPONENT WEIGHT</text>
<text x="430.3" y="363.1">A. POLLAK</text>
<text x="465.1" y="361.6">UNLESS STATED</text>
<text x="511.7" y="363.1">ALUMINIUM</text>
<text x="503" y="369.7">FINISH</text>
<text x="431.2" y="375.1">A. POLLAK</text>
<text x="396.9" y="394.4">DRAWN ACCORDING TO BS308</text>
<text x="490.1" y="391.7">SIZE</text>
<text x="503" y="391.7">DRAWING NUMBER</text>
<text x="398.7" y="399.1">ALL DIMENSIONS ARE IN MM</text>
<text x="397.6" y="403">UNLESS OTHERWISE STATED</text>
<text x="399" y="408.9">THIS DRAWING MAY NOT BE USED FOR COMMERCIAL USE</text>
</g>
<g font-size="3.5" fill="#020000">
<text x="544" y="369.7">NUMBER OFF</text>
<text x="544" y="381.7">JOB NO. / EST. TIME</text>
<text x="470" y="385.7">24567174.iam</text>
<text x="505" y="408.9">SHEET 2 OF 4</text>
</g>
<g font-size="2.8">
<text x="36.3" y="9.8">8</text>
<text x="110.6" y="9.8">7</text>
<text x="184.8" y="9.8">6</text>
<text x="259.1" y="9.8">5</text>
<text x="333.4" y="9.8">4</text>
<text x="407.6" y="9.8">3</text>
<text x="481.8" y="9.8">2</text>
<text x="556.1" y="9.8">1</text>
<text x="7.7" y="36.2">F</text>
<text x="584.5" y="36.2">F</text>
<text x="7.7" y="106.2">E</text>
<text x="584.5" y="106.2">E</text>
<text x="7.6" y="176.1">D</text>
<text x="584.4" y="176.1">D</text>
<text x="7.6" y="246.2">C</text>
<text x="584.4" y="246.2">C</text>
<text x="7.7" y="316.1">B</text>
<text x="584.5" y="316.1">B</text>
<text x="415.6" y="339.1">SETI Institute</text>
<text x="406.1" y="342.3">189 Bernardo Ave, Suite 200</text>
<text x="407.9" y="345.5">Mountain View, CA 94043</text>
<text x="409.1" y="348.6">TEL. +1 (650) 961-6633</text>
<text x="395" y="357.2">SCALE</text>
<text x="427.4" y="357.2">DRAWN BY</text>
<text x="395" y="369.2">DATE</text>
<text x="427.4" y="369.2">CHECKED</text>
<text x="473.3" y="369.7">X.X ±0.1</text>
<text x="475.1" y="366.6">X ± 0.3</text>
<text x="470.3" y="375.6">X.XXX ±0.005</text>
<text x="471.6" y="372.7">X.XX ±0.05</text>
<text x="7.7" y="386.2">A</text>
<text x="584.5" y="386.2">A</text>
<text x="36.3" y="412.5">8</text>
<text x="110.6" y="412.5">7</text>
<text x="184.8" y="412.5">6</text>
<text x="259.1" y="412.5">5</text>
<text x="333.4" y="412.5">4</text>
<text x="407.6" y="412.5">3</text>
<text x="481.8" y="412.5">2</text>
<text x="556.1" y="412.5">1</text>
</g>
<g font-size="2.8" fill="#020000">
<text x="395" y="381.2">SOURCE FILE :</text>
<text x="470" y="381.2">USED ON :</text>
<text x="395" y="385.6">24567174_05.ipt</text>
<text x="452.4" y="391.6">3rd ANGLE PROJECTION</text>
</g>
</svg>
